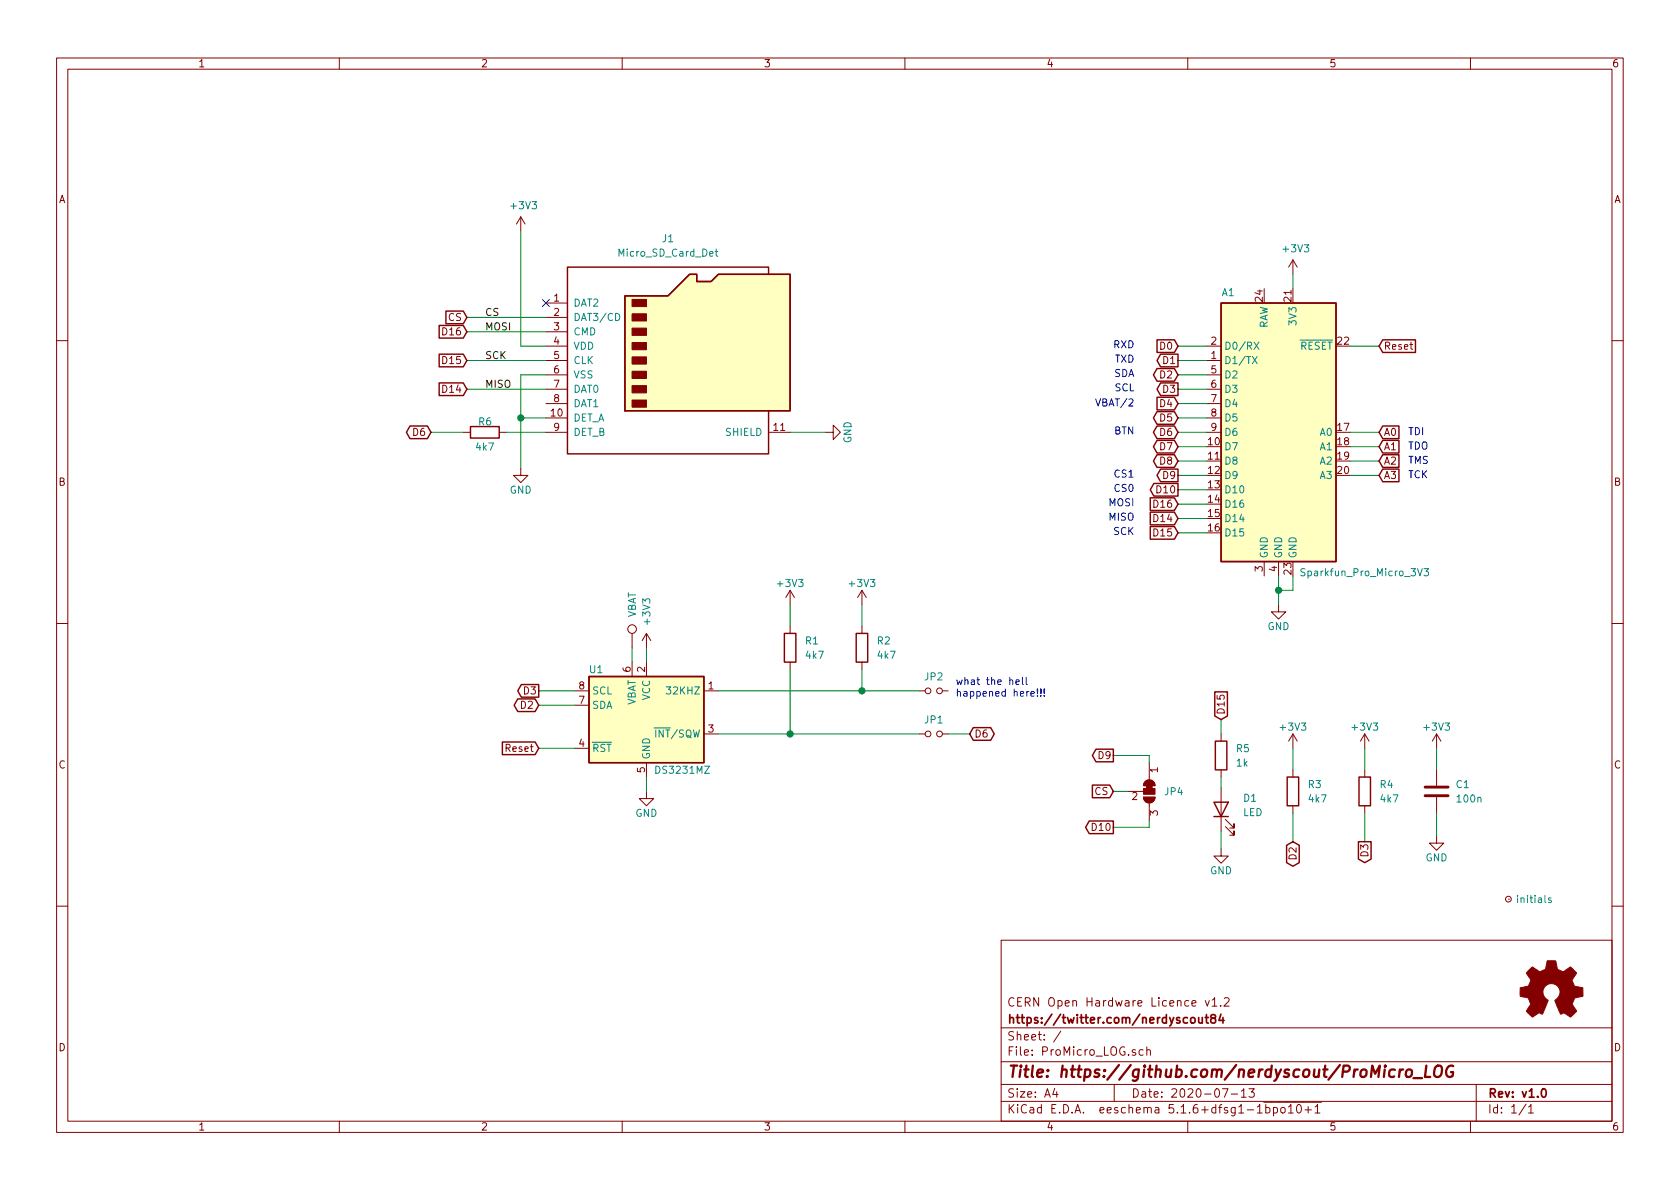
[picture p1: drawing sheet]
<svg xmlns="http://www.w3.org/2000/svg" width="297mm" height="210mm" viewBox="0 0 297 210" stroke-linecap="round" stroke-linejoin="round" font-family="sans-serif">
<g fill="none" stroke="#840000" stroke-width=".18">
<path d="M10 10.3h277v189.9h-277zM12 12.2h273v186.1h-273zM60 10.3v1.9M110 10.3v1.9M160 10.3v1.9M210 10.3v1.9M260 10.3v1.9M92.1 38.3l-.8 1.3M92.1 38.3v2.6M92.1 38.3l.7 1.3M96.5 53.6h3.8M96.5 56.1h3.8"/>
<path d="M96.5 58.7h3.8M228.6 46l-.8 1.2M228.6 46v2.5M228.6 46l.8 1.2M10 60.2h2M81.9 76.4h1.3M88.3 76.4h1.2M96.5 63.7h3.8M96.5 61.2h3.8M96.5 66.3h3.8M96.5 68.8h3.8M96.5 71.4h3.8"/>
<path d="M96.5 73.9h3.8M96.5 76.4h3.8M135.9 76.4h3.8M146 76.4h1.3v-1.2l1.3 1.2-1.3 1.3v-1.3M213.4 63.7h2.5M213.4 61.2h2.5M213.4 66.3h2.5M213.4 68.8h2.5M213.4 71.4h2.5M213.4 73.9h2.5M213.4 76.4h2.5M285 60.2h2"/>
<path d="M92.1 82.8v1.3h1.2l-1.2 1.2-1.3-1.2h1.3M223.5 99.3v2.5M226.1 99.3v2.5M10 110.3h2M111.8 112v2.5M111.8 117.1v2.5M114.3 112v2.5M114.3 117.1v2.5M114.3 112l-.8 1.3M114.3 112l.8 1.3M139.7 104.4l-.8 1.3M139.7 104.4v2.5"/>
<path d="M139.7 110.7v1.3M139.7 117.1v1.3M139.7 104.4l.8 1.3M152.4 104.4l-.8 1.3M152.4 104.4v2.5M152.4 110.7v1.3M152.4 117.1v1.3M152.4 104.4l.8 1.3M226.1 106.9v1.3h1.2l-1.2 1.3-1.3-1.3h1.3M285 110.3h2M101.6 122.2h2.5M101.6 132.3h2.5"/>
<path d="M101.6 124.7h2.5M114.3 139.9v1.3h1.3l-1.3 1.3-1.3-1.3h1.3M114.3 134.9v2.5M124.5 122.2h2.5M124.5 129.8h2.5M162.6 122.2h1M162.6 129.8h1M166.6 122.2h1M166.6 129.8h1M199.4 139.9h2.8M202.4 138.3a1.02 1.02 0 0 1 1.1-.3 1.02 1.02 0 0 1 .7 .9h-2zM203.2 134.9v3"/>
<path d="M215.9 129.8v1.3M215.9 136.1v1.3M215.9 139.3v7.6M228.6 129.8v2.5M228.6 136.1v1.3M228.6 129.8l-.8 1.3M228.6 129.8l.8 1.3M241.3 129.8v2.5M241.3 136.1v1.3M241.3 129.8l-.8 1.3M241.3 129.8l.8 1.3M254 129.8v2.5"/>
<path d="M254 136.1v2.8M254 129.8l-.8 1.3M254 129.8l.8 1.3M202.2 141h2a1.02 1.02 0 0 1-1 1 1.02 1.02 0 0 1-1-1zM203.2 142v3M215.9 150.1v1.3h1.3l-1.3 1.2-1.3-1.2h1.3M216.7 146.2l1.5 1.5v-.8v.8h-.8M216.7 144.9l1.5 1.5v-.7v.7h-.8M228.6 142.5v1.3M241.3 142.5v1.3M254 147.8v1.3h1.3l-1.3 1.3-1.3-1.3h1.3M254 141v2.8"/>
<path d="M266.7 159h.1M10 160.2h2M177 166.3h108v32h-108zM213.1 176.9l.4 1 .3-1M214.3 176.9l.5-.5v1.5M214.3 177.9h.9M215.8 177.8v.1M216.5 176.6l.2-.2h.3l.3 .5-.9 1h.9M285 160.2h2M60 198.3v1.9M110 198.3v1.9M160 198.3v1.9"/>
<path d="M177 194.8h108M177 191.8h108M177 187.8h108M177 181.8h108M186.5 192.5l-.4 1h1M186.8 193v1M187.6 182.3l-1.3 2M197 191.8v3M202.1 185.7l-.4-.1-.3 .3 .1 .6 .2 .1 .4-.1M202.8 185.7a.37 .37 0 0 1 .6 .1v.8M202.8 185.1v1.5M210 198.3v1.9"/>
<path d="M216.1 192.5h1l-.6 1.5M217.7 193.5h1.1M219.5 193l.4-.5v1.5M219.5 194h.8M220.8 192.5h1l-.5 .6 .4 .1v.7l-.2 .1-.7-.1M222.3 196.8h.9M223.4 194.9h10.3M223.8 195.9l.4-.1 .3 .3v.6l-.3 .1-.4-.1M223.8 195.3v1.5M225.2 195.9l.4-.1 .3 .3-.1 .6-.2 .1-.4-.1M225.2 195.8v1.5M226.5 196l.2-.2 .5 .2v.5l-.1 .2-.4 .1-.2-.1z"/>
<path d="M227.8 195.8l.4-.5v1.5M227.8 196.8h.9M229.4 195.4l.2-.1a.8 .8 0 0 1 .5 .8 .8 .8 0 0 1-.5 .7 1 1 0 0 1-.2-1.4zM230.7 196.3h1.2M231.3 195.7v1.1M232.5 195.8l.4-.5v1.5M232.5 196.8h.9M260 198.3v1.9M261 191.8v6.5M269.8 195.2l-1.2 2M270.3 195.8l.4-.5v1.5M270.3 196.8h.8"/>
<circle cx="111.8" cy="111.2" r=".76"/>
<circle cx="164.1" cy="122.2" r=".51"/>
<circle cx="164.1" cy="129.8" r=".51"/>
<circle cx="166.1" cy="122.2" r=".51"/>
<circle cx="166.1" cy="129.8" r=".51"/>
<circle cx="266.7" cy="159" r=".51"/>
</g>
<path d="M211.9 179.9v.8a.37 .37 0 0 0 .7 .1M212.6 179.9v1M213.1 179.9h.6M213.3 179.4v1.3l.4 .2M215.9 179.3l-.4 1.1h.9M216.2 179.9v1M210.6 180.1l.2-.2 .4 .2v.7l-.2 .1-.4-.1zM214.4 180.1l-.3-.3v-.2a.48 .48 0 0 1 .7-.1l.1 .2-.1 .3-.6 .1a.48 .48 0 0 0-.1 .7l.3 .1 .5-.1v-.4l-.2-.3M272.7 192.7l.2-.2a.81 .81 0 0 1 .6 .6 .81 .81 0 0 1-.3 .8l-.2 .1a.79 .79 0 0 1-.3-1.3z" fill="none" stroke="#840000" stroke-width=".3"/>
<path d="M247.5 189.1l-.2 1.3M248.1 189.1a.54 .54 0 0 0-.6 .4M248.7 189.3a.51 .51 0 0 1 .6-.2 .51 .51 0 0 1 .4 .4l-.1 .6a.56 .56 0 0 1-.5 .4 .56 .56 0 0 1-.6-.4zM249.9 190.6h1.5M252.2 188.4l-.3 2h1M253.8 188.7a.67 .67 0 0 1 1.1 0 1.43 1.43 0 0 1-.6 1.7l-.5-.1a1.41 1.41 0 0 1 0-1.6zM256.9 188.5a1.05 1.05 0 0 0-1.1 .4 1.05 1.05 0 0 0 0 1.3 .69 .69 0 0 0 1 .1l.1-.7h-.4" fill="none" stroke="#840000" stroke-width=".41"/>
<path d="M252 139.2h4M252 140.7h4" fill="none" stroke="#840000" stroke-width=".51"/>
<g fill="#840000" stroke="#840000" stroke-width=".18">
<path d="M202.4 138.3a1.02 1.02 0 0 1 1.1-.3 1.02 1.02 0 0 1 .7 .9h-2z"/>
<path d="M202.2 141h2a1.02 1.02 0 0 1-1 1 1.02 1.02 0 0 1-1-1z"/>
<path d="M202.7 138.9h1v.5h-1z"/>
<path d="M202.2 139.4h2v1.1h-2z"/>
<path d="M111.8 70.7h2.5v1.3h-2.5z"/>
<path d="M111.8 68.2h2.5v1.3h-2.5z"/>
<path d="M111.8 65.7h2.5v1.2h-2.5z"/>
<path d="M111.8 63.1h2.5v1.3h-2.5z"/>
<path d="M111.8 60.6h2.5v1.2h-2.5z"/>
<path d="M111.8 58h2.5v1.3h-2.5z"/>
<path d="M111.8 55.5h2.5v1.3h-2.5z"/>
<path d="M111.8 53h2.5v1.2h-2.5z"/>
<path d="M270.4 171.5l.6-.5 .8 .6a.62 .62 0 0 0 1 0l.2-.1a1.62 1.62 0 0 0 .5-1.4l.1-.2h1.5l.1 .8a.74 .74 0 0 0 .7 .9l.5 .3 1.3-.9 1 1-.4 .7a.75 .75 0 0 0-.1 1.2l.2 .5 1.5 .3v1.5l-1.4 .2-.1 .2a1.23 1.23 0 0 0-.3 1.2l.7 1-.1 .1-1 1-.8-.6a.54 .54 0 0 0-.9 0l-1.1-2.3a2.33 2.33 0 0 0 .9-1.9 1.54 1.54 0 0 0-2.5-.8 1.54 1.54 0 0 0 .4 2.6l-1 2.4a.69 .69 0 0 0-1.1 .2l-.7 .4-1-1.1 .8-1.2-.3-.5a.71 .71 0 0 0-.9-.8l-.7-.2v-1.4l.4-.1a1.11 1.11 0 0 0 1.3-.7 .72 .72 0 0 0-.2-1.2l-.4-.6z"/>
</g>
<g fill="none" stroke="#840000" stroke-width=".25">
<path d="M77.6 57.6h4.3l.6 1.1-.6 1.1h-4.3zM78.8 55h3.1l.6 1.1-.6 1.1h-3.1zM110.5 52.3h7.6l3.8-3.8h1.3v1.3h2.5l1.3-1.3h12.7v24.1h-29.2zM135.9 48.5v-1.3h-35.6v33.1h35.6v-7.7M215.9 53.6h20.3v45.7h-20.3zM72.5 75.3h3.1l.6 1.1-.6 1.2h-3.1l-.6-1.2zM77.6 62.6h4.3l.6 1.1-.6 1.2h-4.3zM77.6 67.7h4.3l.6 1.1-.6 1.1h-4.3zM83.2 75.4h5.1v2.1h-5.1zM204.6 60.1h3l.7 1.1-.7 1.1h-3zM204.6 77.9h3l.7 1.1-.7 1.1h-3l-.7-1.1zM204.6 75.3h3l.7 1.1-.7 1.2h-3l-.7-1.2z"/>
<path d="M204.6 72.8h3l.7 1.1-.7 1.1h-3l-.7-1.1zM204.6 70.3h3l.7 1.1-.7 1.1h-3zM204.6 65.2h3l.7 1.1-.7 1.1h-3l-.7-1.1zM205.2 62.6h3.1v2.3h-3.1l-.6-1.2zM205.2 67.7h3.1v2.2h-3.1l-.6-1.1zM244.5 77.9h2.8v2.2h-2.8l-.7-1.1zM244.5 75.3h2.8v2.3h-2.8l-.7-1.2zM244.5 60.1h5.8v2.2h-5.8l-.7-1.1zM203.4 93.1h4.2l.7 1.1-.7 1.1h-4.2zM203.4 90.6h4.2l.7 1.1-.7 1.1h-4.2zM203.4 88h4.2l.7 1.1-.7 1.2h-4.2zM204 85.5h4.3v2.2h-4.3l-.6-1.1z"/>
<path d="M204.6 80.4h3l.7 1.1-.7 1.1h-3l-.7-1.1zM205.2 83h3.1v2.2h-3.1l-.6-1.1zM244.5 83h2.8v2.2h-2.8l-.7-1.1zM244.5 80.4h2.8v2.2h-2.8l-.7-1.1zM104.1 119.6h20.4v15.3h-20.4zM138.7 112h2v5.1h-2zM151.4 112h2v5.1h-2zM88.8 131.2h5.8l.6 1.1-.6 1.1h-5.8zM91.5 123.6h3.1l.6 1.1-.6 1.1h-3.1l-.6-1.1zM92.2 121.1h3v2.2h-3l-.7-1.1zM172.1 128.7h3.1l.6 1.1-.6 1.1h-3.1l-.7-1.1zM193.1 138.8h3.1l.6 1.1-.6 1.2h-3.1z"/>
<path d="M193.8 132.5h3v2.2h-3l-.7-1.1zM214.8 122.3h2.2v4.3l-1.1 .6-1.1-.6zM214.9 131.1h2v5h-2zM227.6 137.4h2v5.1h-2zM240.3 137.4h2v5.1h-2zM192.6 145.2h4.2v2.2h-4.2l-.7-1.1zM214.6 141.9h2.6l-1.3 2.5zM214.6 144.4h2.6M227.5 149.5l1.1-.7 1.1 .7v3l-1.1 .7-1.1-.7zM240.2 148.8h2.2v3.1l-1.1 .6-1.1-.6z"/>
</g>
<g fill="#ffffc2" stroke="#ffffc2" stroke-width=".18">
<path d="M215.9 53.6h20.3v45.7h-20.3z"/>
<path d="M104.1 119.6h20.4v15.3h-20.4z"/>
<path d="M110.5 52.3h7.6l3.8-3.8h1.3v1.3h2.5l1.3-1.3h12.7v24.1h-29.2z"/>
</g>
<path d="M108.8 55.4a.64 .64 0 0 1 .8 .7 .64 .64 0 0 1-.8 .6zM126.4 44.5h.5M126.6 44v1.1l.3 .2M221.4 63l.9 1.3M221.7 60.5l.9 1.3M222.3 63l-.9 1.3M222.6 60.5l-.9 1.3M230.7 100.6h-.4l-.3 .2 .1 .3 .6 .2v.4l-.2 .1h-.5M250.6 100.6l.5 1.2 .4-1.2M251.8 100.6h.8l-.5 .4 .4 .2 .1 .4-.3 .2-.5-.1M115.6 128.7h.7M274.2 158.8h-.3l-.1 .1v.2l.4 .2v.3h-.4" fill="none" stroke="#008484" stroke-width=".18"/>
<g fill="none" stroke="#008400" stroke-width=".18">
<path d="M82.5 58.7h14M82.5 56.1h14M92.1 40.9v20.3h4.4M228.6 48.5v2.5M76.2 76.4h5.7M82.5 63.7h14M82.5 68.8h14M89.5 76.4h7M92.1 73.9h4.4M96.5 66.3h-4.4v16.5M139.7 76.4h6.3M208.3 76.4h5.1"/>
<path d="M208.3 73.9h5.1M208.3 63.7h5.1M208.3 68.8h5.1M208.3 66.3h5.1M208.3 61.2h5.1M208.3 79h5.1M208.3 71.4h5.1M238.8 76.4h5M238.8 61.2h5M238.8 79h5M208.3 84.1h5.1M208.3 81.5h5.1"/>
<path d="M208.3 94.2h5.1M208.3 91.7h5.1M208.3 89.1h5.1M208.3 86.6h5.1M238.8 84.1h5M238.8 81.5h5M111.8 114.5v2.6M114.3 114.5v2.6M139.7 106.9v3.8M139.7 118.4v11.4M152.4 106.9v3.8M152.4 118.4v3.8"/>
<path d="M226.1 101.8v5.1M228.6 101.8v2.6h-2.5M95.2 132.3h6.4M95.2 124.7h6.4M95.2 122.2h6.4M114.3 137.4v2.5M127 129.8h35.6M127 122.2h35.6M167.6 129.8h3.8M196.8 139.9h2.6M196.8 133.6h6.4v1.3M215.9 127.2v2.6"/>
<path d="M215.9 137.4v1.9M228.6 132.3v3.8M241.3 132.3v3.8M254 132.3v3.8M203.2 145v1.3h-6.4M215.9 146.9v3.2M228.6 143.8v5M241.3 143.8v5M254 143.8v4"/>
</g>
<path d="M193.7 70.5l.5 1.3 .4-1.3M180.8 119.8v1.1l.1 .2M181.4 119.8v1.1l.2 .2M179.6 120.6l.6-.1v-.2l-.4-.1-.2 .2 .1 .6h.5M182.3 122.7l.6-.1-.1-.3h-.4l-.1 .1v.7h.5M183.4 123v.1M183.4 121.8v.8M184 123v.1M184 121.8v.8M184.6 123v.1M184.6 121.8v.8" fill="none" stroke="#0000c2" stroke-width=".18"/>
<g fill="#008400" stroke="#008400" stroke-width=".25">
<circle cx="139.7" cy="129.8" r=".51"/>
<circle cx="226.1" cy="104.4" r=".51"/>
<circle cx="152.4" cy="122.2" r=".51"/>
<circle cx="92.1" cy="73.9" r=".51"/>
</g>
<path d="M95.9 53l1.2 1.2M97.1 53l-1.2 1.2" fill="none" stroke="#000084" stroke-width=".18"/>
<text font-size="2.8" fill="#840000" x="178" y="190.5">Title: https://github.com/nerdyscout/ProMicro_LOG</text>
<g font-size="2.1" fill="#840000">
<text x="178" y="178">CERN Open Hardware Licence v1.2</text>
<text x="178" y="184">Sheet: /</text>
<text x="178" y="181">https://twitter.com/nerdyscout84</text>
<text x="178" y="186.7">File: ProMicro_LOG.sch</text>
<text x="178" y="196.9">KiCad E.D.A. eeschema 5.1.6+dfsg1-1bpo10+1</text>
<text x="178" y="194.1">Size: A4</text>
<text x="200" y="194.1">Date: 2020-07-13</text>
<text x="263" y="194.1">Rev: v1.0</text>
<text x="263" y="196.9">Id: 1/1</text>
</g>
<g font-size="1.8" fill="#840000">
<text x="35" y="11.9">1</text>
<text x="85" y="11.9">2</text>
<text x="135" y="11.9">3</text>
<text x="185" y="11.9">4</text>
<text x="235" y="11.9">5</text>
<text x="285" y="11.9">6</text>
<text x="10.4" y="35.9">A</text>
<text x="285.4" y="35.9">A</text>
<text x="97.9" y="53.3">1</text>
<text x="223.3" y="53.3" transform="rotate(-90 223.3 53.3)">24</text>
<text x="228.3" y="53.3" transform="rotate(-90 228.3 53.3)">21</text>
<text x="78.5" y="59.3">D16</text>
<text x="79.3" y="56.8">CS</text>
<text x="97.9" y="55.9">2</text>
<text x="97.9" y="58.4">3</text>
<text x="78.5" y="64.4">D15</text>
<text x="97.9" y="61">4</text>
<text x="97.9" y="63.5">5</text>
<text x="205.2" y="61.8">D0</text>
<text x="205.8" y="64.4">D1</text>
<text x="214.1" y="63.5">1</text>
<text x="214.1" y="61">2</text>
<text x="236.5" y="61">22</text>
<text x="244.6" y="61.8">Reset</text>
<text x="78.5" y="69.5">D14</text>
<text x="97.9" y="66">6</text>
<text x="97.9" y="68.6">7</text>
<text x="97.9" y="71.1">8</text>
<text x="205.2" y="66.9">D2</text>
<text x="205.8" y="69.5">D3</text>
<text x="214.1" y="66">5</text>
<text x="214.1" y="68.6">6</text>
<text x="214.1" y="71.1">7</text>
<text x="73.2" y="77.1">D6</text>
<text x="97.5" y="73.7">10</text>
<text x="97.9" y="76.2">9</text>
<text x="136.8" y="76.2">11</text>
<text x="205.2" y="77.1">D6</text>
<text x="205.2" y="74.5">D5</text>
<text x="205.2" y="72">D4</text>
<text x="214.1" y="73.7">8</text>
<text x="214.1" y="76.2">9</text>
<text x="236.5" y="76.2">17</text>
<text x="244.6" y="77.1">A0</text>
<text x="205.2" y="82.2">D8</text>
<text x="205.2" y="79.6">D7</text>
<text x="213.7" y="78.7">10</text>
<text x="213.7" y="81.3">11</text>
<text x="213.7" y="83.8">12</text>
<text x="236.5" y="78.7">18</text>
<text x="236.5" y="81.3">19</text>
<text x="236.5" y="83.8">20</text>
<text x="244.6" y="82.2">A2</text>
<text x="244.6" y="79.6">A1</text>
<text x="10.4" y="85.9">B</text>
<text x="204.2" y="89.8">D16</text>
<text x="204.8" y="87.2">D10</text>
<text x="205.8" y="84.7">D9</text>
<text x="213.7" y="86.4">13</text>
<text x="213.7" y="88.9">14</text>
<text x="244.6" y="84.7">A3</text>
<text x="285.4" y="85.9">B</text>
<text x="204.2" y="94.9">D15</text>
<text x="204.2" y="92.3">D14</text>
<text x="213.7" y="91.4">15</text>
<text x="213.7" y="94">16</text>
<text x="223.3" y="101.1" transform="rotate(-90 223.3 101.1)">3</text>
<text x="225.8" y="101.1" transform="rotate(-90 225.8 101.1)">4</text>
<text x="228.3" y="101.5" transform="rotate(-90 228.3 101.5)">23</text>
<text x="111.5" y="118.8" transform="rotate(-90 111.5 118.8)">6</text>
<text x="114" y="118.8" transform="rotate(-90 114 118.8)">2</text>
<text x="92.2" y="125.3">D2</text>
<text x="92.7" y="122.8">D3</text>
<text x="102.4" y="124.5">7</text>
<text x="102.4" y="121.9">8</text>
<text x="125.2" y="121.9">1</text>
<text x="125.2" y="129.5">3</text>
<text x="172.2" y="130.4">D6</text>
<text x="216.5" y="126.5" transform="rotate(-90 216.5 126.5)">D15</text>
<text x="10.4" y="135.9">C</text>
<text x="89.6" y="133">Reset</text>
<text x="102.4" y="132.1">4</text>
<text x="114" y="136.6" transform="rotate(-90 114 136.6)">5</text>
<text x="194.3" y="134.2">D9</text>
<text x="204.7" y="136.6" transform="rotate(-90 204.7 136.6)">1</text>
<text x="285.4" y="135.9">C</text>
<text x="193.6" y="140.6">CS</text>
<text x="200.2" y="141.5">2</text>
<text x="193.3" y="146.9">D10</text>
<text x="204.7" y="144.2" transform="rotate(-90 204.7 144.2)">3</text>
<text x="229.2" y="151.9" transform="rotate(-90 229.2 151.9)">D2</text>
<text x="241.9" y="151.4" transform="rotate(-90 241.9 151.4)">D3</text>
<text x="10.4" y="185.9">D</text>
<text x="285.4" y="185.9">D</text>
<text x="35" y="199.9">1</text>
<text x="85" y="199.9">2</text>
<text x="135" y="199.9">3</text>
<text x="185" y="199.9">4</text>
<text x="235" y="199.9">5</text>
<text x="285" y="199.9">6</text>
</g>
<g font-size="1.8" fill="#008484">
<text x="90.5" y="37">+3V3</text>
<text x="109.6" y="45.4">Micro_SD_Card_Det</text>
<text x="117.1" y="42.8">J1</text>
<text x="227" y="44.6">+3V3</text>
<text x="216.1" y="52.4">A1</text>
<text x="101.3" y="54.2">DAT2</text>
<text x="101.3" y="56.8">DAT3/CD</text>
<text x="101.3" y="59.3">CMD</text>
<text x="224.2" y="58.3" transform="rotate(-90 224.2 58.3)">RAW</text>
<text x="229.2" y="57.2" transform="rotate(-90 229.2 57.2)">3V3</text>
<text x="101.3" y="61.8">VDD</text>
<text x="101.3" y="64.4">CLK</text>
<text x="216.4" y="64.4">D1/TX</text>
<text x="216.4" y="61.8">D0/RX</text>
<text x="229.8" y="61.8">RESET</text>
<text x="101.3" y="66.9">VSS</text>
<text x="101.3" y="69.5">DAT0</text>
<text x="216.4" y="66.9">D2</text>
<text x="216.4" y="69.5">D3</text>
<text x="84.7" y="75.2">R6</text>
<text x="101.3" y="74.5">DET_A</text>
<text x="101.3" y="72">DAT1</text>
<text x="101.3" y="77.1">DET_B</text>
<text x="128.4" y="77.1">SHIELD</text>
<text x="216.4" y="72">D4</text>
<text x="216.4" y="74.5">D5</text>
<text x="216.4" y="77.1">D6</text>
<text x="233.5" y="77.1">A0</text>
<text x="84.3" y="79.7">4k7</text>
<text x="150.5" y="78.4" transform="rotate(-90 150.5 78.4)">GND</text>
<text x="216.4" y="79.6">D7</text>
<text x="216.4" y="82.2">D8</text>
<text x="233.5" y="79.6">A1</text>
<text x="233.5" y="82.2">A2</text>
<text x="90.1" y="87.3">GND</text>
<text x="216.4" y="84.7">D9</text>
<text x="216.4" y="87.2">D10</text>
<text x="216.4" y="89.8">D16</text>
<text x="233.5" y="84.7">A3</text>
<text x="216.4" y="92.3">D14</text>
<text x="216.4" y="94.9">D15</text>
<text x="224.2" y="98.8" transform="rotate(-90 224.2 98.8)">GND</text>
<text x="226.7" y="98.8" transform="rotate(-90 226.7 98.8)">GND</text>
<text x="229.2" y="98.8" transform="rotate(-90 229.2 98.8)">GND</text>
<text x="230.6" y="101.9">Sparkfun_Pro_Micro_3V3</text>
<text x="137.6" y="103.8">+3V3</text>
<text x="150.3" y="103.8">+3V3</text>
<text x="112.4" y="109.3" transform="rotate(-90 112.4 109.3)">VBAT</text>
<text x="115" y="110.3" transform="rotate(-90 115 110.3)">+3V3</text>
<text x="142.4" y="114">R1</text>
<text x="155.1" y="114">R2</text>
<text x="224.1" y="111.4">GND</text>
<text x="104.3" y="119">U1</text>
<text x="142.6" y="116.5">4k7</text>
<text x="155.3" y="116.5">4k7</text>
<text x="104.6" y="125.3">SDA</text>
<text x="104.6" y="122.8">SCL</text>
<text x="112.4" y="125" transform="rotate(-90 112.4 125)">VBAT</text>
<text x="114.9" y="123.9" transform="rotate(-90 114.9 123.9)">VCC</text>
<text x="118.3" y="122.8">32KHZ</text>
<text x="163.5" y="120.3">JP2</text>
<text x="116.4" y="130.4">INT/SQW</text>
<text x="163.5" y="127.9">JP1</text>
<text x="226.5" y="129.2">+3V3</text>
<text x="239.2" y="129.2">+3V3</text>
<text x="251.9" y="129.2">+3V3</text>
<text x="104.6" y="133">RST</text>
<text x="114.9" y="134.4" transform="rotate(-90 114.9 134.4)">GND</text>
<text x="116.2" y="136.8">DS3231MZ</text>
<text x="218.6" y="133">R5</text>
<text x="218.7" y="135.6">1k</text>
<text x="206" y="140.6">JP4</text>
<text x="219.9" y="141.8">D1</text>
<text x="231.3" y="139.4">R3</text>
<text x="231.5" y="141.9">4k7</text>
<text x="244" y="139.4">R4</text>
<text x="244.2" y="141.9">4k7</text>
<text x="257.5" y="139.4">C1</text>
<text x="257.8" y="141.9">100n</text>
<text x="112.3" y="144.4">GND</text>
<text x="219.8" y="144.3">LED</text>
<text x="213.9" y="154.6">GND</text>
<text x="252" y="152.3">GND</text>
<text x="268.5" y="159.7">initials</text>
</g>
<g font-size="1.8">
<text x="85.7" y="58.4">MOSI</text>
<text x="85.7" y="55.9">CS</text>
<text x="85.7" y="63.5">SCK</text>
<text x="85.7" y="68.6">MISO</text>
</g>
<g font-size="1.8" fill="#0000c2">
<text x="196.9" y="61.6">RXD</text>
<text x="197.1" y="64.1">TXD</text>
<text x="194.4" y="71.9">VBAT/2</text>
<text x="196.9" y="66.7">SDA</text>
<text x="197.1" y="69.2">SCL</text>
<text x="197" y="76.8">BTN</text>
<text x="248.9" y="77">TDI</text>
<text x="248.9" y="79.5">TDO</text>
<text x="248.9" y="82">TMS</text>
<text x="196.1" y="89.5">MOSI</text>
<text x="197.2" y="84.4">CS1</text>
<text x="197.2" y="87">CS0</text>
<text x="248.9" y="84.6">TCK</text>
<text x="196.1" y="92.1">MISO</text>
<text x="196.9" y="94.6">SCK</text>
<text x="168.9" y="121.1">what the hell</text>
<text x="168.9" y="123.2">happened here!!!</text>
</g>
</svg>
